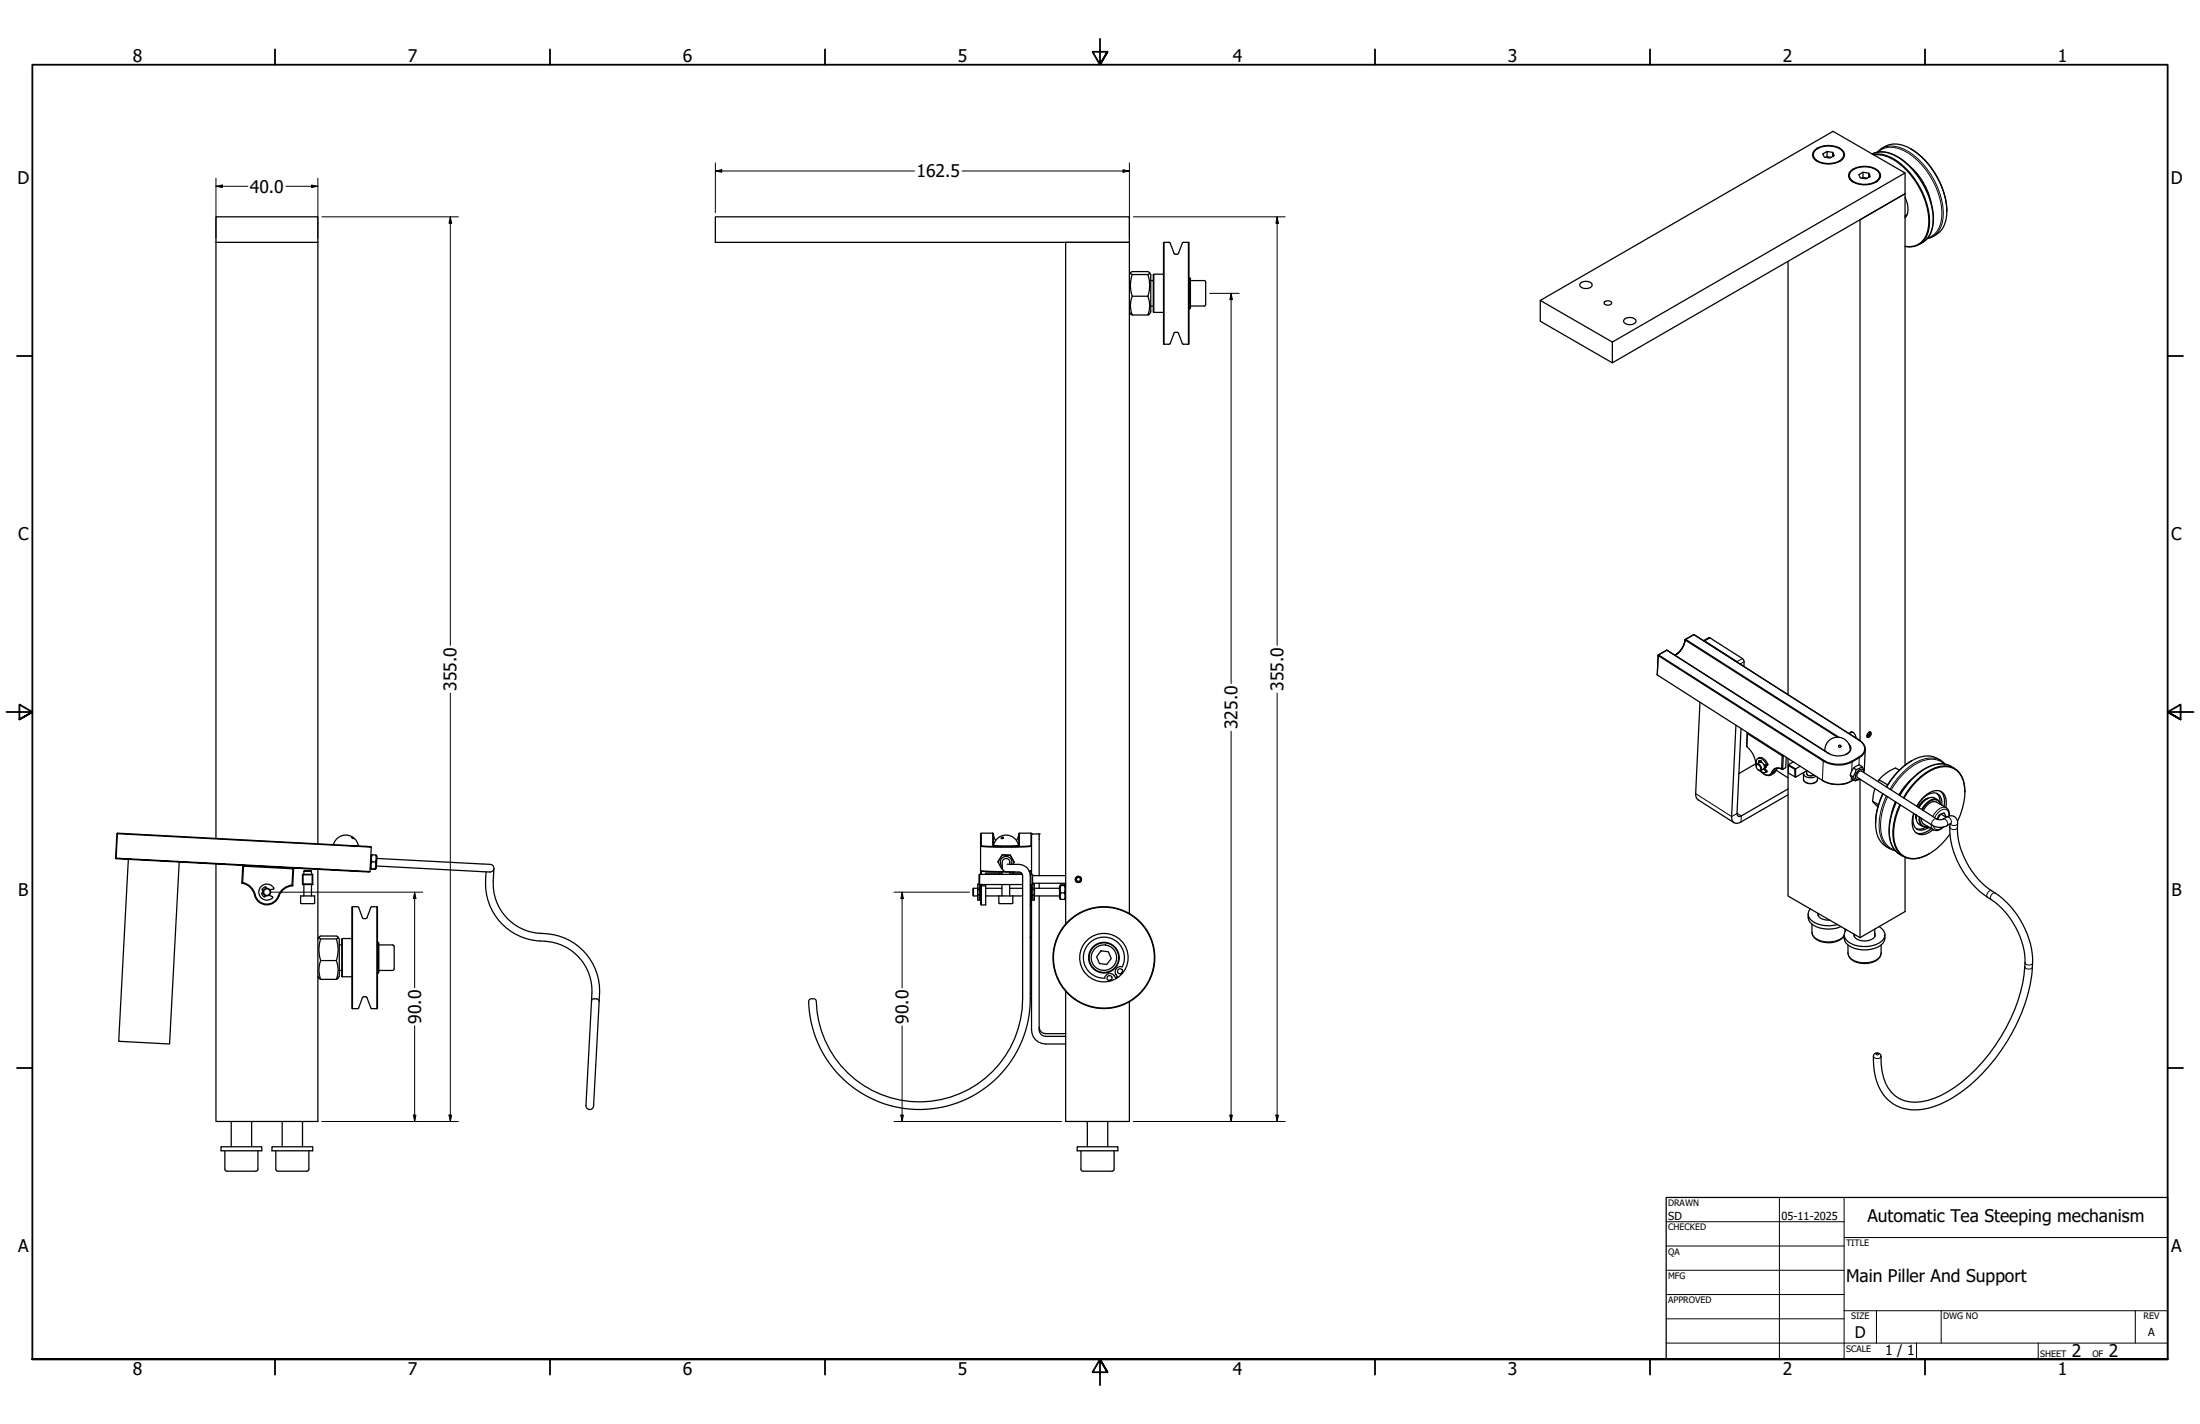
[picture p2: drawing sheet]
<svg xmlns="http://www.w3.org/2000/svg" width="864mm" height="559mm" viewBox="0 0 864 559" stroke-linecap="round" stroke-linejoin="round" font-family="sans-serif">
<!-- layer: Visible (ANSI) -->
<g fill="none" stroke="#000" stroke-width=".49">
<path d="M712.4 58.9a8.7 8.7 0 0 1 11.3 .6 2.81 2.81 0 0 1-2.1 4.1 9.3 9.3 0 0 1-9.4-1.2 2.36 2.36 0 0 1 .2-3.5zM712.6 59a8.3 8.3 0 0 1 10.8 .5 2.67 2.67 0 0 1-1.9 4 8.9 8.9 0 0 1-9.1-1.2 2.27 2.27 0 0 1 .2-3.3zM717.2 59.4l-1.7 1 .6 1.3 2.3 .3 1.6-.9-.6-1.3v1.6M719.4 59.8l-2.2-.4v2.1l-.5 .3M736.9 59.7a9.9 9.9 0 0 1 13.7-1 30.7 30.7 0 0 1 13.6 25.8 9.4 9.4 0 0 1-7.7 9.2M750.1 58.4a30.8 30.8 0 0 1 14.1 24.5M711.8 60.7a2.87 2.87 0 0 0 1.6 2.7M717.2 61.5l1.7 .2M723.8 60.7a2.86 2.86 0 0 1-1.7 2.7M725.9 68.9a2.87 2.87 0 0 0 1.7 2.6M726.5 67a8.8 8.8 0 0 1 11.3 .7 2.76 2.76 0 0 1-2 4.1 9.2 9.2 0 0 1-9.5-1.2 2.4 2.4 0 0 1 .2-3.6zM726.8 67.1a8.4 8.4 0 0 1 10.8 .6 2.69 2.69 0 0 1-2 3.9 8.9 8.9 0 0 1-9-1.1 2.24 2.24 0 0 1 .2-3.4z"/>
<path d="M731.3 67.6l-1.6 .9 .6 1.4 2.2 .3 1.7-.9-.6-1.4v1.7M731.3 69.6l1.7 .3M733.6 67.9l-2.3-.3v2l-.5 .3M734.9 60.4a10.5 10.5 0 0 1 10.3 1.2 30.5 30.5 0 0 1 13.7 25.9 9.3 9.3 0 0 1-5.6 8.5M735.2 60.6a13.7 13.7 0 0 1 11.1 3.8 30.7 30.7 0 0 1 11 24.7 7.8 7.8 0 0 1-9.5 7.6M735.5 60.8a14.4 14.4 0 0 1 11.4 4.5 30.5 30.5 0 0 1 10.2 23.2 8.1 8.1 0 0 1-7.4 8.3l-1.9-.1M737.9 68.9a2.72 2.72 0 0 1-1.6 2.6M747.8 76v-8.1l-28.2-16.4-115 66.4v8.1l28.3 16.4M747.8 67.9l-114.9 66.3-28.3-16.3M747.8 76l-114.9 66.4v-8.2M747.8 77.4a7.4 7.4 0 0 1 0 8.1M747.8 76l-17.7 10.3v204.4"/>
<path d="M747.8 76v224.2M84.8 85.1h40v10h-40zM84.8 95.1v233.9M124.8 95.1v236M280.8 85.1h162.5v10h-162.5zM456.9 95.1l2.3 .1 1.7 4.4 1.2 .2 .5-.4 1.6-4.2 2.3-.1M456.9 95.1v40M466.5 95.1l.2 .2v39.6l-.2 .2M466.5 95.1v40M748.2 85l-.4 .1M748.6 84.2l-.8 .5M443.8 107l-.5 .8"/>
<path d="M444.5 116.2h6.1M444.5 107.7h6.1M450.6 116.2a13.2 13.2 0 0 0 0-8.5l.7-.5-.7-.6h-6.1l-.8 .6 .8 .5a12.6 12.6 0 0 0 0 8.5 9.5 9.5 0 0 0 0 7.4l-.7-.4-.5-.8M451.3 107l.4 .8v14.6l-1.1 1.2a10 10 0 0 0 0-7.4M451.7 110.1h1M452.7 107.8l.2-.2v15l-.2-.2zM452.9 107.6h3.8M466.7 109.1l.6 .2v11.6l-.6 .2M467.1 109.1v12M467.3 110.1h5.4M472.7 110.1l.6 .6v8.8l-.6 .6M620.3 111.3a3.1 3.1 0 0 1 4.7 .5 2.8 2.8 0 0 1-4.9 0z"/>
<path d="M630.1 118.3a1.82 1.82 0 0 1 2.6 .7 1.86 1.86 0 0 1-3 .1zM701.9 102.6v170M444.5 123.6h6.1M451.7 120.1h1M452.9 122.6h3.8M456.9 135.1h2M460.8 130.8l.3-.3 1-.1 .5 .4M460.9 130.8l-1.5 4-.5 .3M462.6 130.8l1.5 4 .5 .3M464.6 135.1h1.9M467.3 120.1h5.4M637.5 125.4a3 3 0 0 1 4.7 .6 2.87 2.87 0 0 1-4.9 0z"/>
<path d="M651.1 257h.1M650.9 257.2l64.8 41.4a12.6 12.6 0 0 0 16.3-3.7 3.8 3.8 0 0 0-2.1-4.4l-65-41.5-3.2 1.9 60.2 38.4M651.1 257l64.8 41.4a12.5 12.5 0 0 0 15.7-3.1 3.5 3.5 0 0 0-1.9-4.9M654.2 255.2h.2M661.5 251v.1M661.5 251a8.4 8.4 0 0 1-4 6.1 8 8 0 0 0 4-6M661.5 251.1l59.8 38.2M665.1 249.1l-3.6 1.9M650.6 264.9l64.8 41.3a12 12 0 0 0 12.2-.2M650.6 264.7v.2M650.6 264.9l.3-7.8 3.4-2 63.8 40.7M667.3 275.6l-1.6 36.9 .8 1.3 14.1 9"/>
<path d="M682.3 260.1l-13.6-8.7 2.3-1.2 13 8.2 .6 .8v2.3M681.4 284.6l-1.7 35.8a2.21 2.21 0 0 0 1.1 2.5 2.21 2.21 0 0 0 2.6-.4l18.5-10.6M683.4 285.9l-1.4 34 .9 .5 .6-.2 18.4-10.6M685.7 292.9a11.2 11.2 0 0 1 3.7 7.1M685.7 292.9l.2-5 13.7 8.7-.2 5.1M685.7 292.9h.1M685.9 287.6v.3zM686 287.5l-.3 5.4M689.3 299.6l-6.7 4M689.5 299.9a1.57 1.57 0 0 1 0-1.6 1.57 1.57 0 0 1 1.6-.7 3.2 3.2 0 0 1 2.3 2.8l-1-.4M689.7 299.8l1.1-.7a1.73 1.73 0 0 1 1.5 2.6l-1.1 .7M690 297.6a2.38 2.38 0 0 1 3.5 1.5l.5 1-.5 .3"/>
<path d="M690.8 298.4l.2 .6M691.3 298.8l-.2 .2M691.4 299.1v-.5l-.7-.2-.4 .3 .3 .6M699.8 296.3l-.2 .3h.4M699.9 296.4l.1 .2M700 296.6l-.2 5.3M700.2 296.5l-.2 .1M701.3 297.2l-.3 4-1.2 .7M701.9 297.6v54l28.2 16.3M704 299l-2 1.1 2.8 1.6-.2 .2-2.6-1.5v-.3M721.8 292.5h.8l.1 .4-.7 .4zM725.7 291.9a2.52 2.52 0 0 1 .7 2.7 2.52 2.52 0 0 1-2.3 1.7 7.8 7.8 0 0 1-6.4-.7"/>
<path d="M726.2 292.9a2.31 2.31 0 0 1-1.7 3.2M726.2 287.7l.2-.4a2.01 2.01 0 0 1 2.1 2.3M726.3 293.9a5 5 0 0 0-5.4-4.6 5 5 0 0 0-4.5 5.4M727.4 287.4h-.7l-.9 .5M728.5 289.3v.3M732.2 294.1l-.4 8.2M733 289.2h.1M733.2 287.8l1-.6a1.31 1.31 0 0 1 .1 1.4 1.31 1.31 0 0 1-1.3 .7l-.2-.3zM733.5 287.4l.5 .3-.3 .8-.7-.5M733.6 287.4l.4 .3M733.7 288.5l-.6 .4-.3-.2M734.1 287.3v-.1a1.55 1.55 0 0 1-1.2 2"/>
<path d="M750.4 298.6h-.1a28.6 28.6 0 0 0-9.8 10.2M763.6 299.9a9.5 9.5 0 0 0-12.1-1.9 27.5 27.5 0 0 0-10.9 10.8M689.4 300.6l.4-.9a1.87 1.87 0 0 1 1.5 2.6l-1-.1M689.6 300a1.51 1.51 0 0 1 1.4 2.3 1.51 1.51 0 0 1-1.4-2.3zM691 302.4a1.99 1.99 0 0 0 2.2 .7M692.3 301.7l.9 1.4M692.6 301.4l1.1 1.3-.5 .4M692.8 300.2l-.2 .9M693 300.3l.1 .5-.5 .7M693.5 300.5l-.1 .4-.6 .5M697.2 302.3l4.7 2.9M697.7 301.5a4 4 0 0 1-2.6 2.6"/>
<path d="M699.4 301.7a2.83 2.83 0 0 0-4.3 2 2.44 2.44 0 0 1-3.3-.4l-1-.9M699.4 301.7l.4 .2M699.8 301.9a2.66 2.66 0 0 0-4.2 1.8 2.28 2.28 0 0 1-3.2 .1M702 300.4v3l2.6 1.4M704.6 301.9v2.9l.2 .2M706.6 300.7l-1.8 1v3.3l4.5-2.6M708 303.6v2.6a3.2 3.2 0 0 0 5.5-.3v-.9M708.1 303.1l-.1 .5a3.2 3.2 0 0 0 4.9 1M709.2 302.5v1.1M715.7 306.5a12 12 0 0 0 10.3 .4M726.3 304.2l1 .6M727.6 301.4l-.5 .6a2.64 2.64 0 0 0 1.2 4.4"/>
<path d="M727.6 301.4l1 .6M730.1 305.8v62.1M730.8 300.8l-.9-.7-2.3 1.3M731.5 303.1l-.3-1.2a2.68 2.68 0 0 0-2.5 3.9l1.2-.2M731.6 303.1a2.05 2.05 0 0 0-.8-2.3l-2.2 1.2-.5 1.5-.8 1.3 1 1.6 1.7-.7M735.1 314.5l2.1 2.1M735.1 314.5l2.3 1.3M736 309.5l-.9 5M737.6 306l-.4 .7M737.6 306l3.4 2M739.1 311.5a26.5 26.5 0 0 0-2.9 11.5M739.1 311.5a21.8 21.8 0 0 0-1.8 17.2 10.1 10.1 0 0 0 6.7 5.1"/>
<path d="M744.2 314.7a21 21 0 0 0-1.4 17.4 8.7 8.7 0 0 0 4.4 4M745.6 302.2l-1.5-.8-2.1 1a13.7 13.7 0 0 0-4.4 3.6M745.8 315.7a20.2 20.2 0 0 0-1.3 17.7 7.8 7.8 0 0 0 10.7 2.7l2.1-1.1M746 315.9a22.7 22.7 0 0 0-1.8 16.2 7.5 7.5 0 0 0 10 4.3 23.4 23.4 0 0 0 11.3-9.1M747.4 313.2a24.2 24.2 0 0 1 14.1-12.2 7.6 7.6 0 0 1 9.6 7.2 24.9 24.9 0 0 1-2.7 14.1M752.1 319.8l.1 1.6M752.1 319.8l.1 1.4M755 318.1a4.6 4.6 0 0 1 5.2-3.3l3.8 2.2a3.1 3.1 0 0 1 1.2 3.2M756.4 313.5h-.1a8 8 0 0 0-3.1 3.4M756.9 313.2a6.6 6.6 0 0 0-3.9 3.6 7.1 7.1 0 0 1 3.8-3.5M760.3 311.3a4.6 4.6 0 0 1 1.3 3.9M760.6 313.8a3.9 3.9 0 0 0-5.8 .9l-1.5 2.2"/>
<path d="M761.7 310.5a5.6 5.6 0 0 1 1.4 6M761.7 315.6a2.27 2.27 0 0 0-3.5-1.5 7.8 7.8 0 0 0-3.6 3.7M761.7 315.6a2.64 2.64 0 0 0-1.9-2.1 2.64 2.64 0 0 0-2.7 .9l-2 2-.8 1.2M761.7 319.6l-1 2M761.9 319.5l2.1 1.2M762.2 315.9a3.6 3.6 0 0 0-.7-3.6 3.6 3.6 0 0 0-3.6-1 10.5 10.5 0 0 0-5.5 5.1 11.1 11.1 0 0 1 7.5-6.2 4 4 0 0 1 4.1 5l-.2 1.7M767.2 301.5a9.8 9.8 0 0 0-11.7 .1 29.1 29.1 0 0 0-9.9 10.5M771.3 310.8a9.2 9.2 0 0 0-6.2-10.1 13.8 13.8 0 0 0-11.2 4.1 31.8 31.8 0 0 0-6.8 8.3M45.4 336.8l.2 .2zM45.6 336.8l99.6 5.2-99.6-5M45.9 327.2l-.5 9.6M46.1 327l-.2 .2 .2-.2 99.5 5.2 .1 .2-99.6-5.2-.5 9.6"/>
<path d="M50.4 337.2l-3.8 71.4 20 1.1 3.7-71.4M84.8 339v101.1h40v-99M95.3 339.9l.3-.3v.3zM95.3 339.9l-.4 6.7 .3-.3M130.9 331.4a5 5 0 0 1 5.1-3.7 5 5 0 0 1 4.7 4.2M138 328.6l.8 .5zM145.7 332.4l-.5 9.6M145.9 338.2h1.5M146.1 335.5l-.5 .4M146.1 335.5l-.5 4 .2 1.5h-.2l1.8 .1-.2-.1 .5-4.1-.2-1.4 .5 .6-.3 4.5-.3 .5M146.1 335.5h1.4M147.9 336.9l44.6 2.3a1.5 1.5 0 0 1 1.4 1.6 1.5 1.5 0 0 1-1.6 1.4l-44.5-2.4"/>
<path d="M384.9 332l6.5 .4 11.2-.1 2.3-.3M384.9 332v11.1M385.1 327h4.6M389.7 327v4.7l3.9 .3 6.5-.3v-4.7h4.6M389.7 327l.2 .2M389.9 327.2l.9 2.6M389.9 327.2v4.6M390 331.8a5 5 0 0 1 4.9-4.1 5 5 0 0 1 4.9 4.1M391.8 338.2l1.6-2.7h.9l2.3 .1 1.5 2.7M393 328.8l.9-.2-.6 .5zM393.4 335.5h.1M395.3 339.1l2.6 .1a5 5 0 0 1 6.5 4.5v48.2a43.4 43.4 0 0 1-43.1 43.5 43.4 43.4 0 0 1-43.8-42.9 1.75 1.75 0 0 1 2.9 .4 40.5 40.5 0 0 0 41 39.5 40.5 40.5 0 0 0 40-40.5v-48.2a1.51 1.51 0 0 0-1.5-1.5h-7a22.3 22.3 0 0 1-7.9-.6"/>
<path d="M396.4 339.2a1.58 1.58 0 0 0-1-2.3 1.58 1.58 0 0 0-2 1.5v2.1a2.08 2.08 0 0 0 2.8 1.7h1.7M396.6 335.6h.1M397.1 339.2a2.29 2.29 0 0 0-2.7-3.1 2.29 2.29 0 0 0-1 4M397.6 339.2l.5-.8-1.5-2.8-3.2-.1-1.6 2.7 1.5 2.8h.2M398.1 338.3v.1M399.9 327.2l-.1 .9-.8 1.7M399.9 327.2v4.6M400.1 327l-.2 .2M404.7 327v4.8l-6 .4-10.6-.1-3-.3v-4.8l-.2 .2v4.8M404.7 327l.2 16.1M404.9 327.3h3v16.3M747.8 336.4v21.3l-17.7 10.2"/>
<path d="M752.2 320.8l.1-.9a3.5 3.5 0 0 0 2.3 4.3M753.4 320.6a2.95 2.95 0 0 0 2.3 3.9l1-.2M753.6 320.7a2.59 2.59 0 0 0 .5 2.8 2.59 2.59 0 0 0 2.6 .8M754.2 321.1l.4 1.8 .6 .5 3.8 2.2 1 .3a3.8 3.8 0 0 0 3-1.4M756.1 324.5a4.6 4.6 0 0 1-3.9 .7M756.1 324.5l.7 .4M756.1 324.4v.1M756.8 324.9a3.5 3.5 0 0 1-3.8 .7 3.5 3.5 0 0 1-2.1-3.3l.3-3.1a6.6 6.6 0 0 0 1.4 7.9 5.4 5.4 0 0 0 6.3-1.6M756.9 324.4l-.1 .5M757.5 324.8l.4 .2M758.2 325.1a6.4 6.4 0 0 1-6 1.8M763.9 320.8l-.7-1.9-2 .9-.8 1.7"/>
<path d="M765.9 323.1a6.5 6.5 0 0 1-7.4 .7l-29.4-18.7a1.79 1.79 0 0 1 1.6-2.5l29.4 18.7a2.86 2.86 0 0 0 2.7 .1 4.3 4.3 0 0 1 4.4-1 3.6 3.6 0 0 1 1.2 4.3 31.6 31.6 0 0 0 16.3 26.8 34 34 0 0 1 12.2 35 72.1 72.1 0 0 1-30.7 44.5 24.7 24.7 0 0 1-19.7 3.8 16.5 16.5 0 0 1-10.7-14l-.3-3.1a6.1 6.1 0 0 1 .1-3.9 1.56 1.56 0 0 1 1.7-.6 1.56 1.56 0 0 1 1.1 1.3 18.9 18.9 0 0 0 5.5 15.5 14.1 14.1 0 0 0 12.6 1.9 46.4 46.4 0 0 0 21.8-15.3 64.7 64.7 0 0 0 16.6-38.8 31.9 31.9 0 0 0-16.3-26.8 33.9 33.9 0 0 1-13.1-27.6M94.9 346.6a6 6 0 0 1 5 4.6M95.3 346.3a6.6 6.6 0 0 1 5.1 5.6 4.8 4.8 0 0 0 5 2.9 4.8 4.8 0 0 0 4.1-4 6.3 6.3 0 0 1 5.1-3.5M103.3 350.3l-.5 .1a1.21 1.21 0 0 0 1.2 1.4l.1-.3M104.5 348.6v-.4a1.1 1.1 0 0 0-1.4 1.2l.3 .1M105.9 349.1l1.5-.2a2.61 2.61 0 0 0-3.8-1.7 3.1 3.1 0 0 0-1.5 4.7 3.1 3.1 0 0 0 5 .2l-1.5-.8M114.6 347.3l.3 .3M114.9 347.6a6.4 6.4 0 0 0-5.7 4.8 5 5 0 0 1-5.1 2.6 5 5 0 0 1-4.2-3.8M115 340.6l.3 .3h-.3zM115 340.9l-19.4-1-.4 6.4M115 340.9l-.4 6.4M115.3 340.9l-.4 6.7"/>
<path d="M118.7 343.1h4.1v4h-4.1zM118.7 343.1h4.1M119 343.3v3.6l-.3 .2M119 346.9h3.6M119.3 341.9l.3-.3h2.4l.3 .3M119.3 347.1l-.1 4.5M119.3 341.9h3M119.3 341.9v1.2M122.3 347.1l.1 4.5M122.3 341.9v1.2M122.6 343.3v3.6l.2 .2M123.2 354.6l.3-.3v-2.7h-5.5l.2 2.9 5 .1"/>
<path d="M138.4 355.8l2.3 .2 1.6 4.1 .5 .4 1-.1 .2-.2 1.6-4.2 2.4-.2M138.4 355.8v40M138.4 355.8l-.3 .2v39.6l.3 .2M145.3 340.5l.3 .5M145.8 341h1.4M148 355.8l.2 .2v39.6l-.2 .2M148 355.8v40M190.6 345.6a22.7 22.7 0 0 0 23.3 23.8 19.8 19.8 0 0 1 18.3 23.5l-2.2 40.9M190.8 342.1l-.2 3.5M193.9 340.8l-.2 3a19.8 19.8 0 0 0 20.4 22.6 22.8 22.8 0 0 1 21.1 26.6l-2.2 41a1.5 1.5 0 0 1-1.6 1.4 1.5 1.5 0 0 1-1.4-1.6M382.1 348.6v3M383.8 351.3h.1"/>
<path d="M383.8 348.9h.1M383.8 348.9v.3h.6M384.4 347h-.6v4.6h-1.7l-.2-.2v-2.6l1.9-.2M384.4 347v6.2h-.6v-2h.6M384.4 351.6h.5M384.4 348.6h.5M384.5 343.1l-.2 .2v3.6l.2 .2M384.5 347.1h16.9M384.9 341.6l3.6 .3 6.1 .1M384.9 347.3l.3 .3h1.7v7.5h-1.7M384.9 347.1v7.7l.3 .3M385.2 341.9v1.2"/>
<path d="M385.2 347.1v8M386.9 351.6h14.5M386.9 348.6h6.4M386.9 347.1v.5M392.1 351.6v2.7l.3 .3 5-.1 .2-2.9M392.2 342.6v.5M393.3 347.1l-.1 4.5M393.3 342.6h-6.4v.5M393.3 342.2v.9M396.3 347.1l.1 4.5M396.3 348.6h5.1M396.3 342.2v.9"/>
<path d="M396.3 342.6h4.7M397.7 342.6v.5M401.3 343.1h-16.8v4M404 341.8l.9-.2-.8 .3M404.4 343.1h.7v4M404.4 347.1h.7M404.4 355.1h.2M404.6 341.9v1.2M404.6 347.1v8M404.9 347.1v57.1a5.5 5.5 0 0 0 5.5 5.5h7.9M404.9 351.6h.5M404.9 348.6h.5"/>
<path d="M404.9 347.3l-.5 .3M404.9 354.8l-.3 .3M405.1 343.1l.2 .2v3.6l-.2 .2M405.3 343.6h13M405.3 346.6h13M405.4 349.1h.6v-2.1h-.6v6.2h.6v-2h-.6M406 351.3h.1M406 348.9h.1M407.9 351.6v52.6a2.53 2.53 0 0 0 2.5 2.5h7.9M407.9 346.6v2M415.9 348.6h-9.8v3h9.8M416.2 347.3l-.3 .5v4.6l.5 .6-.2-1.3 .2-1.3"/>
<path d="M416.4 350.4l-.2-1.5 .2-1.4-.2-.2h1.8l-.2 3.1 .3 1.3-.3 1.3 .5-.6M416.4 350.4h1.4M416.4 353h1.4M416.4 347.5h1.4M418.1 347.3l.2 .5M422.8 344.4l.9-.1 .5 .7-.3 .8-.9 .1-.5-.7zM443.3 358.5v-263.4h-25v267.5M709.8 358.7a4.9 4.9 0 0 0 4.5 5.4 13.1 13.1 0 0 0 8.4-.5M710.6 356.7a3.3 3.3 0 0 0 1.5 5.2 12.9 12.9 0 0 0 9.2 .9M713.6 358.4a3.6 3.6 0 0 0 4.7 2.7M713.8 358.5v.9M125.2 367.7l-.4 .8"/>
<path d="M125.9 368.4a13.2 13.2 0 0 0 0 8.5 10 10 0 0 0 0 7.4l-1.1-1.2M125.9 368.4h6.1M125.9 376.9h6.1M132.7 367.7l.5 .8v14.6l-1.2 1.2a10 10 0 0 0 0-7.4 13.2 13.2 0 0 0 0-8.5l.8-.5-.8-.6h-6.1l-.7 .6 .7 .5M133.2 370.8h1M134.2 368.5l.2-.2v15l-.2-.2zM134.4 368.3h3.7M148.2 369.8l.5 .2v11.6l-.5 .2M148.5 369.8v12M148.7 370.8h5.4M154.1 370.8l.6 .6v8.8l-.6 .6M432.2 373.1l2.9 .4 1.1 2.7-1.8 2.3-2.8-.4-1.1-2.6z"/>
<path d="M711.3 362.7a5.5 5.5 0 0 0 1 5.4 8.9 8.9 0 0 0 11.1-.2l.5-.7M723.9 366.8a4.7 4.7 0 0 0 4 5.3 11.3 11.3 0 0 0 11.3-2.1l.5-.9 .2-2.3M724.3 364.6v.9M725.4 370.8v3.2a5.7 5.7 0 0 0 6.5 4.1 5.8 5.8 0 0 0 6.5-7.3M727.9 366.6v1M735.9 366.1a1.86 1.86 0 0 1-1.3 2.6 5.5 5.5 0 0 1-6.8-1.4l-.1-.8M735.9 364.6v3M737.7 363.6a3.4 3.4 0 0 1 2.2 3.2 3.4 3.4 0 0 1-2.2 3.2 11.6 11.6 0 0 1-13.1-1.3 2.96 2.96 0 0 1 .1-3.9M125.9 384.3h6.1M133.2 380.8h1M134.4 383.3h3.7M138.4 395.8l2.3-.1 1.7-4.4 1.2-.2 .4 .4 1.6 4.2 2.4 .1"/>
<path d="M148.7 380.8h5.4M233.2 391.9l1 .1a1.01 1.01 0 0 1 1 1M233.2 391.9a1.01 1.01 0 0 0-1 1M418.3 389v51.1h25v-47M436.4 384.4l-1.2 .3M437.3 382.8l.8 1.2M437.3 382.8h.1M437.3 382.8a2.06 2.06 0 0 0-2.2-.7 2.06 2.06 0 0 0-1.5 1.8M438 382.3h.1M438.6 383.2l-.7 .5M438.8 383.6a2.72 2.72 0 0 1-.8-3.2l1.1-.9 1.4-.1a8.1 8.1 0 0 0-4.8-11.3 8.1 8.1 0 0 0-10.4 6.7 8.1 8.1 0 0 0 8.4 9.1M440.7 381.2l-.8 .9"/>
<path d="M407.9 403.1a2.53 2.53 0 0 0 2.5 2.5h7.9M86.7 450h16.1v1.6h-16.1zM88.3 451.6v7.2l.2 .6 .6 .2M90.8 440.1v9.9M98.8 440.1v9.9M101.2 451.6v7.2l-.4 .7-11.7 .1M106.8 450h16v1.6h-16zM108.3 451.6v7.2l.2 .6 .6 .2M109.1 459.6h11.4M110.8 440.1v9.9M118.7 440.1v9.9M121.2 451.6v7.2l-.2 .6-.5 .2"/>
<path d="M422.8 450h16v1.6h-16zM424.3 451.6v7.2l.3 .6 .5 .2 11.8-.1 .4-.7v-7.2M426.8 440.1v9.9M434.8 440.1v9.9"/>
<circle cx="104.8" cy="350.1" r="1.29"/>
<circle cx="104.8" cy="350.1" r="1.5"/>
<circle cx="423.3" cy="345.1" r="1.22"/>
<circle cx="423.3" cy="345.1" r="1.18"/>
<circle cx="433.3" cy="375.8" r="20"/>
<circle cx="433.3" cy="375.8" r="19.8"/>
<circle cx="433.3" cy="375.8" r="6"/>
<circle cx="433.3" cy="375.8" r="5.8"/>
<circle cx="433.3" cy="375.8" r="5"/>
<circle cx="433.3" cy="375.8" r="9.5"/>
<circle cx="435.6" cy="383.8" r="1.01"/>
<circle cx="439.7" cy="381.2" r="1.01"/>
</g>
<g fill="#000">
<circle cx="404.9" cy="327.3" r=".25"/>
<circle cx="407.9" cy="327.3" r=".25"/>
</g>
<!-- layer: Visible Narrow (ANSI) -->
<g fill="none" stroke="#000" stroke-width=".39">
<path d="M737.3 59.7a8.4 8.4 0 0 1 9.6-.8 29.9 29.9 0 0 1 15.3 26.5 8.4 8.4 0 0 1-5.5 8M738.7 58.2a10.4 10.4 0 0 1 10.5 1.3 30.7 30.7 0 0 1 13.6 25.8 9.6 9.6 0 0 1-4.1 7.6M734.9 60.4a10.6 10.6 0 0 1 10.5 1.5 30.8 30.8 0 0 1 13.4 25.8 9.5 9.5 0 0 1-4.1 7.5M749.8 65.3a25.8 25.8 0 0 1 8.3 14.4M671.3 250.3l-2.2 1.2M684 258.4l-2.2 1.2M684.6 259.7l-1.5 .9M690.7 298.4l-.4 .3M690.8 298.9l-.4 .2M693.9 299.9l-.4 .3M715.9 298.4l-.5 7.8M717.7 295.6l.2 .1"/>
<path d="M726.9 298.7v3.9M729.7 297.1v3.1M729.7 290.4l.2 .1M761.8 298.3a10 10 0 0 0-10 1 29.1 29.1 0 0 0-9.9 10.4M763.2 299.8a8.6 8.6 0 0 0-10.1-.6 27.8 27.8 0 0 0-10.7 10.8M665.6 311.4l14.1 9 2.1-1.2M681.8 319.1l1.7 1.1-.1 2.3M693.5 302.4l-.4 .2M697.2 302.4l-1.2 .6h-.5M708 305.9a3.2 3.2 0 0 0 5.5 0M709.2 303.3l-.1 .5a1.97 1.97 0 0 0 2.9 .3M709.2 303.6a1.72 1.72 0 0 0 2.7 .5"/>
<path d="M726.8 305l-.1 1.6M740.5 312.3a21.5 21.5 0 0 0-1.8 17.2l1.9 2.6 1.2 .9M741 312.7a21.3 21.3 0 0 0-1.7 16.9 7.1 7.1 0 0 0 4.4 3.9M744 314.6l-1.6 5.3M744.4 314.9a21.7 21.7 0 0 0-1.7 17l.8 1.4 2.3 2M750.7 305.4a25.9 25.9 0 0 0-5.4 6.5M764 317a4.1 4.1 0 0 0-4.7 2.4l-.6 1M765.8 300.7a10 10 0 0 0-10 1 28.8 28.8 0 0 0-10 10.5M758 323.5l.5 1.7 .5 .4M758.9 324.1a2.08 2.08 0 0 0 1.7 1.5 2.08 2.08 0 0 0 2.1-1M760.1 321.3a1.79 1.79 0 0 0-1.6 2.5M762.8 321.4a1.73 1.73 0 0 1 1.5 2.6"/>
<path d="M764.2 320.6a1.69 1.69 0 0 1 1.5 2.6M765 320.3a2.01 2.01 0 0 0-.7-2.5 2.01 2.01 0 0 0-2.5 .3l-1.7 1.7-.7 1.1M765.4 324.6a1.68 1.68 0 0 0 1.4 1 1.68 1.68 0 0 0 1.6-.9M768.5 323.1a1.78 1.78 0 0 1-3 .2M781.8 349.5a1.79 1.79 0 0 0-1.7 2.5M783.2 350.4a1.79 1.79 0 0 0-1.7 2.6M711.3 365.9a5.3 5.3 0 0 0 5.4 3.7 8 8 0 0 0 7.2-2.5M725.4 374a5.3 5.3 0 0 0 5.7 3.8 7.2 7.2 0 0 0 7.1-2.9l.2-.9M794.8 379.3a1.71 1.71 0 0 0 3 .2M794.9 377.8a1.67 1.67 0 0 0 3 .1M735.4 414.4a1.68 1.68 0 0 0 3 .1M736 413.4l.6 .1"/>
<path d="M736.6 413.5l.8 .2-.5 .3-.3-.1z"/>
</g>
<!-- layer: Border (ANSI) -->
<g fill="none" stroke="#000" stroke-width=".71">
<path d="M107.9 19.4v6M215.9 19.4v6M323.8 19.4v6M431.8 15.2v10.2l-2.9-5.1h5.8l-2.9 5.1 2.9-5.1M539.8 19.4v6M647.7 19.4v6M755.6 19.4v6M6.7 139.7h6M850.9 139.7h6M2.5 279.4h10.2l-5.1-2.9v5.8l5.1-2.9-5.1 2.9M861.1 279.4h-10.2l5.1-2.9v5.8l-5.1-2.9 5.1 2.9M6.7 419.1h6"/>
<path d="M850.9 419.1h6M12.7 533.4v-508h838.2v508h-838.2h838.2M107.9 533.4v6M215.9 533.4v6M323.8 533.4v6M434.7 538.5l-2.9-5.1 2.9 5.1h-5.8l2.9-5.1v10.2M539.8 533.4v6M647.7 533.4v6M755.6 533.4v6"/>
</g>
<!-- layer: Title (ANSI) -->
<g fill="none" stroke="#000" stroke-width=".39">
<path d="M654 479.4h69.9M698.5 469.9v63.5M723.9 469.9v63.5M654 488.9h69.9M654 498.5h69.9M723.9 485.6h127M654 508h69.9M654 517.5h69.9M723.9 514.3h127M736.6 514.3v12.7M762 514.3v12.7M838.2 514.3v12.7"/>
<path d="M654 527h196.9M752.3 527v6.4M800.1 527v6.4"/>
</g>
<path d="M654 469.9h196.9v63.5h-196.9z" fill="none" stroke="#000" stroke-width=".49"/>
<!-- layer: Dimension (ANSI) -->
<g fill="none" stroke="#000" stroke-width=".39">
<path d="M84.8 73.1l2.5-.5v1zM84.8 73.1h12.5M84.8 69.9v23.6M112.2 73.1h12.6M122.3 72.6l2.5 .5-2.5 .5zM124.8 69.9v23.6M280.8 67.1l2.5-.5v1zM280.8 67.1h78.2M280.8 63.9v19.6M377.7 67.1h65.6M440.8 66.6l2.5 .5-2.5 .5zM443.3 63.9v29.6"/>
<path d="M126.4 85.1h53.6M176.8 85.1l.5 2.5h-1.1zM176.8 85.1v168.2M444.9 85.1h59.6M501.3 85.1l.5 2.5h-1zM501.3 85.1v168.2M474.9 115.1h11.5M483.3 115.1l.5 2.5h-1zM483.3 115.1v153.2M176.8 272v168.1M501.3 272v168.1M483.3 286.9v153.2"/>
<path d="M106.4 350.1h59.5M162.8 350.1l.5 2.5h-1zM162.8 350.1v37.5M350.9 350.1h29.6M354.1 350.1l.5 2.5h-1zM354.1 350.1v37.5M162.8 402.6v37.5M354.1 402.6v37.5M162.3 437.6h1l-.5 2.5zM176.2 437.6h1.1l-.5 2.5zM353.6 437.6h1l-.5 2.5zM482.8 437.6h1l-.5 2.5z"/>
<path d="M500.8 437.6h1l-.5 2.5zM126.4 440.1h53.6M350.9 440.1h65.8M444.9 440.1h59.6"/>
</g>
<g fill="#000">
<path d="M84.8 73.1l2.5-.5v1z" fill-rule="evenodd"/>
<path d="M122.3 72.6l2.5 .5-2.5 .5z" fill-rule="evenodd"/>
<path d="M280.8 67.1l2.5-.5v1z" fill-rule="evenodd"/>
<path d="M440.8 66.6l2.5 .5-2.5 .5z" fill-rule="evenodd"/>
<path d="M176.8 85.1l.5 2.5h-1.1z" fill-rule="evenodd"/>
<path d="M501.3 85.1l.5 2.5h-1z" fill-rule="evenodd"/>
<path d="M483.3 115.1l.5 2.5h-1z" fill-rule="evenodd"/>
<path d="M162.8 350.1l.5 2.5h-1z" fill-rule="evenodd"/>
<path d="M354.1 350.1l.5 2.5h-1z" fill-rule="evenodd"/>
<path d="M162.3 437.6h1l-.5 2.5z" fill-rule="evenodd"/>
<path d="M176.2 437.6h1.1l-.5 2.5z" fill-rule="evenodd"/>
<path d="M353.6 437.6h1l-.5 2.5z" fill-rule="evenodd"/>
<path d="M482.8 437.6h1l-.5 2.5z" fill-rule="evenodd"/>
<path d="M500.8 437.6h1l-.5 2.5z" fill-rule="evenodd"/>
</g>
<g font-size="6.8">
<text x="52.1" y="24.4">8</text>
<text x="160.1" y="24.4">7</text>
<text x="268" y="24.4">6</text>
<text x="376" y="24.4">5</text>
<text x="483.9" y="24.4">4</text>
<text x="591.9" y="24.4">3</text>
<text x="699.8" y="24.4">2</text>
<text x="807.8" y="24.4">1</text>
<text x="359.8" y="69.6">162.5</text>
<text x="6.8" y="72.4">D</text>
<text x="98.1" y="75.6">40.0</text>
<text x="852.1" y="72.4">D</text>
<text x="7.1" y="212.1">C</text>
<text x="852.3" y="212.1">C</text>
<text x="179.2" y="271.1" transform="rotate(-90 179.2 271.1)">355.0</text>
<text x="503.8" y="271.1" transform="rotate(-90 503.8 271.1)">355.0</text>
<text x="485.8" y="286.1" transform="rotate(-90 485.8 286.1)">325.0</text>
<text x="7.2" y="351.8">B</text>
<text x="852.4" y="351.8">B</text>
<text x="165.3" y="401.8" transform="rotate(-90 165.3 401.8)">90.0</text>
<text x="356.6" y="401.8" transform="rotate(-90 356.6 401.8)">90.0</text>
<text x="733" y="479.7">Automatic Tea Steeping mechanism</text>
<text x="7.1" y="491.5">A</text>
<text x="852.3" y="491.5">A</text>
<text x="724.7" y="503">Main Piller And Support</text>
<text x="813.3" y="532.6">2</text>
<text x="827.8" y="532.6">2</text>
<text x="52.1" y="539.4">8</text>
<text x="160.1" y="539.4">7</text>
<text x="268" y="539.4">6</text>
<text x="376" y="539.4">5</text>
<text x="483.9" y="539.4">4</text>
<text x="591.9" y="539.4">3</text>
<text x="699.8" y="539.4">2</text>
<text x="807.8" y="539.4">1</text>
</g>
<text font-size="6.3" x="728.1" y="524.9">D</text>
<text font-size="5.5" x="740.1" y="531.8">1 / 1</text>
<g font-size="4.3">
<text x="654.8" y="478.6">SD</text>
<text x="699.3" y="478.6">05-11-2025</text>
<text x="843.2" y="524.2">A</text>
</g>
<g font-size="3.5">
<text x="654.8" y="473.2">DRAWN</text>
<text x="654.8" y="482.8">CHECKED</text>
<text x="724.7" y="488.9">TITLE</text>
<text x="654.8" y="492.3">QA</text>
<text x="654.8" y="501.8">MFG</text>
<text x="654.8" y="511.4">APPROVED</text>
<text x="726.7" y="517.7">SIZE</text>
<text x="762.8" y="517.7">DWG NO</text>
<text x="841.4" y="517.7">REV</text>
<text x="724.7" y="530.4">SCALE</text>
<text x="800.9" y="532.6">SHEET</text>
<text x="821.3" y="532.6">OF</text>
</g>
</svg>
